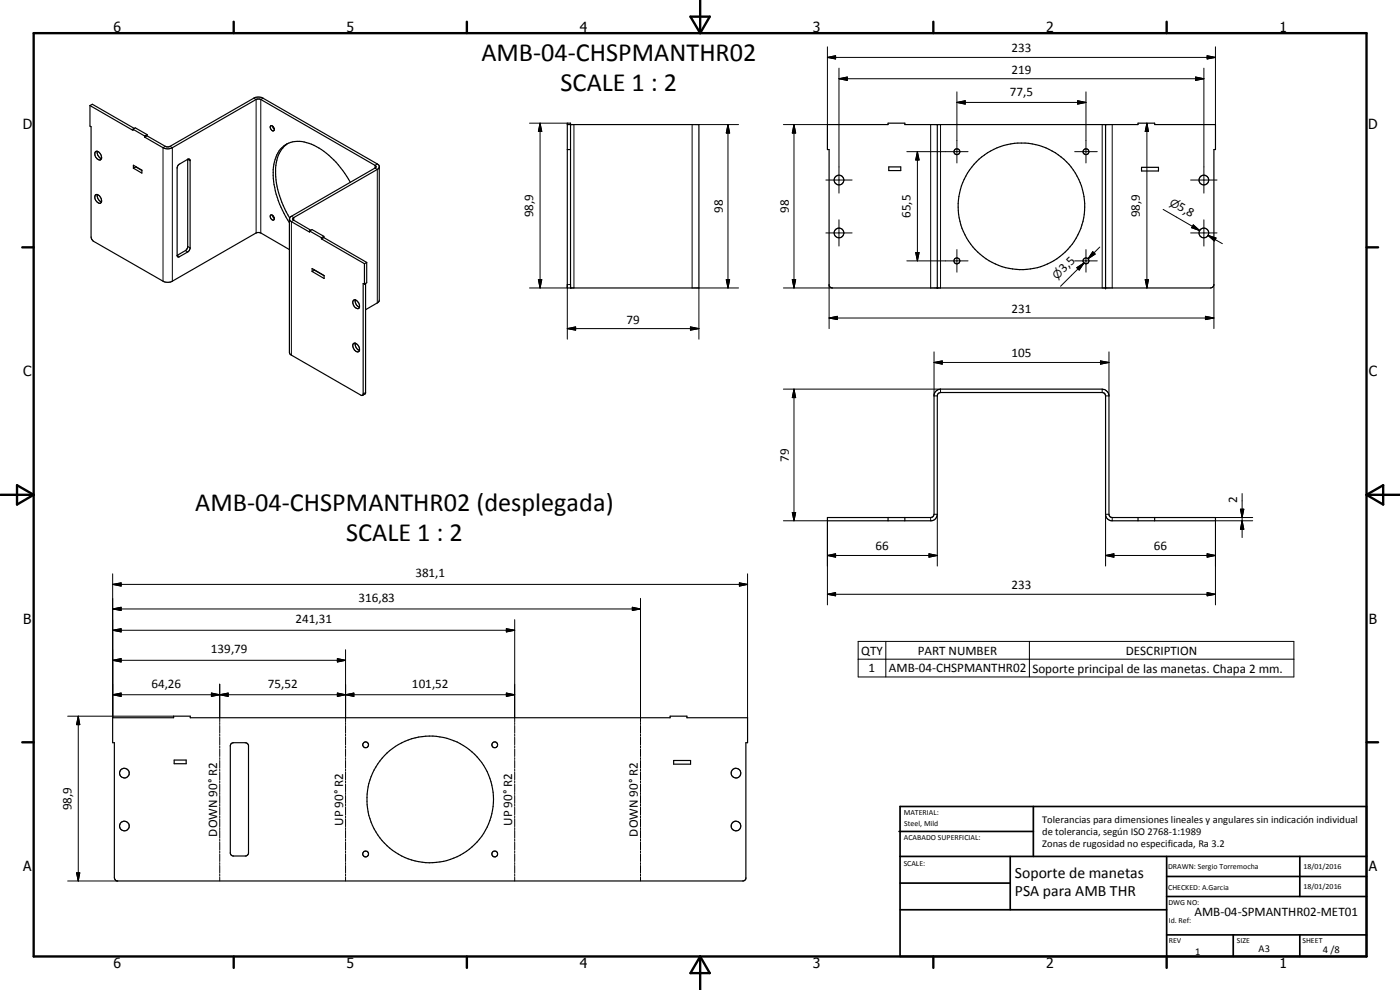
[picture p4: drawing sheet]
<svg xmlns="http://www.w3.org/2000/svg" width="420mm" height="297mm" viewBox="0 0 420 297" stroke-linecap="round" stroke-linejoin="round" font-family="sans-serif">
<g fill="none" stroke="#000" stroke-width=".35">
<path d="M27 31.7v6.1l.3 .2v33.1l.2 .7 .6 .6 20.8 12 1.3 .3 1.5-.3 25.5-14.6 1.1 .1 8.6 5M27 31.7l.7-.4 12.6 7.2M27 31.7l12.9 7.4v-.3M39.9 38.8l.7-.4 3.5 2M39.9 38.8l3.5 2M81.3 37.7a.92 .92 0 0 1 .9 .5 .92 .92 0 0 1-.2 1.1 1.11 1.11 0 0 1-.7-1.6zM81.8 37.8l.5 .9M170.3 37.4h39.5v49h-39.5v-49.4h.9v49.4M248.3 37.4h18.2v-.4h5.1v.4h69.9v-.4h5v.4h18.3v7.5h-.5l-.1 41-.3 .3-.6 .2h-113.5l-.6-.2-.4-.6v-40.7h-.5zM281.3 37.4v49M331.8 37.4v49M28.6 58.5a1.1 1.1 0 0 1 1.6 .8 1 1 0 0 1-.2 1.7 1.85 1.85 0 0 1-1.4-2.5z"/>
<path d="M28.6 45.6a1.19 1.19 0 0 1 1.7 1l.2 .8-.4 .6a1.75 1.75 0 0 1-1.5-2.4zM29.2 45.4a1.98 1.98 0 0 0 1.2 2.2M29.2 58.4a2.14 2.14 0 0 0 1.2 2.2M40 49.6l2.6 1.5v.8l-2.6-1.4zM40.8 50v.1M40.8 50.1l1.8 1M40.8 50.1l-.8 .4M43.4 41.1l5.5 3.2a3 3 0 0 0 2.8 0l25.2-14.5 1-.1 34.9 20.1v.4l-.2 .2-25.4 14.6-.3 .4M43.4 40.8v.3M44.1 40.8l5.5 3.1 1.1 .2 25.4-14.6 1.6-.4 1.2 .4 34.6 19.9 .3 .5v40.4l-.4 .5-3.7 2.1M44.1 40.4v.4M44.1 40.4l-.7 .4"/>
<path d="M44.1 40.8l-.7 .3M53.5 49.5l2.8-1.7h.5l.3 .2v26.5l-.8 1.1-2.8 1.5-.3-.3v-26.6zM56.3 47.8v26.4l-.5 .9-2.6 1.5M86.3 43.1a9.8 9.8 0 0 0-3.6 9.1 27.4 27.4 0 0 0 4.2 13.2M105.1 54.7a23.7 23.7 0 0 0-13.1-11.9 7.3 7.3 0 0 0-9.8 6.5 25.9 25.9 0 0 0 4.7 17.5M113.8 50.1l-.6 .7-25.3 14.7v.4l.3 .2 5.1 3M170.3 44.9h.9M266.7 50.1h3.6v1.1h-3.6zM342.6 50.2h5.1v1.1h-5.1zM81.2 64.6a.92 .92 0 0 1 .9 .4 .92 .92 0 0 1 0 1 1.06 1.06 0 0 1-.9-1.4zM81.8 64.6l.5 .9M86.9 65.8l.5 .7 5.5 3.1v-.3"/>
<path d="M86.9 65.4v40.7l21.6 12.6 .4-.1 .1-.2v-33.4l.4 .3M92.9 69.3l.7-.4 3.6 2M92.9 69.3l3.6 2M96.5 71.7l12.9 7.4M96.5 71.3v.4M97.2 71.3l12.9 7.4M97.2 70.9v.4M97.2 70.9l-.7 .4M97.2 71.3l-.7 .4M109.4 79.1v6.2M110.1 78.7v6.1l-.7 .5M110.1 78.7l-.7 .4"/>
<path d="M93.7 80.6l3.6 2.1v.9l-3.6-2.2zM94.4 81v.1M94.4 81.1l2.9 1.6M94.4 81.1l-.7 .3M106.2 90a1.65 1.65 0 0 1 1.4 2.6 1.7 1.7 0 0 1-1.4-2.6zM106.6 90a2.1 2.1 0 0 0 1.3 2.2M109.7 85v32.9l-.9 .7M106 103.1a1.6 1.6 0 0 1 1.8 2.2 .93 .93 0 0 1-1.6-.5l-.3-1zM106.6 103a2.09 2.09 0 0 0 1.3 2.2M280.7 117.5l.9-.6 .7-.1h48.5a2.09 2.09 0 0 1 2 2v35.7a.95 .95 0 0 0 1 .8h31v1h-31.4l-1.1-.7-.5-1v-35.8l-.2-.6-.8-.4-49 .1-.3 .3-.2 .6v35.5l-.5 1.3-1.2 .7h-31.3v-1h31a1 1 0 0 0 1-1v-35.9zM266.5 155.3v1M271.6 155.3v1"/>
<path d="M341.5 155.3v1M346.5 155.3v1M33.8 215.3h18.3v-.4h5v.4h144v-.4h5.1v.4h18.2v7.5h-.6v41l-.7 .5h-188l-.4-.1-.4-.8v-40.6h-.5zM52.3 228h3.6v1.2h-3.6zM69.3 223.2l.8-.4h3.5l.6 .3 .4 .5v32.5l-.8 .7h-3.9l-.8-.7v-32.5zM202.2 228.2h5.1v1.1h-5.1z"/>
<circle cx="251.8" cy="54" r="1.45"/>
<circle cx="287.2" cy="45.5" r=".88"/>
<circle cx="325.9" cy="45.5" r=".86"/>
<circle cx="361.3" cy="54" r="1.45"/>
<circle cx="251.8" cy="69.9" r="1.45"/>
<circle cx="287.2" cy="78.3" r=".89"/>
<circle cx="306.5" cy="61.9" r="19"/>
<circle cx="325.9" cy="78.3" r=".89"/>
<circle cx="361.3" cy="69.9" r="1.47"/>
<circle cx="37.3" cy="231.9" r="1.46"/>
<circle cx="109.7" cy="223.5" r=".88"/>
<circle cx="129.1" cy="239.9" r="19"/>
<circle cx="148.5" cy="223.5" r=".88"/>
<circle cx="220.9" cy="232" r="1.45"/>
<circle cx="37.3" cy="247.8" r="1.45"/>
<circle cx="109.7" cy="256.2" r=".88"/>
<circle cx="148.5" cy="256.2" r=".87"/>
<circle cx="220.9" cy="247.8" r="1.45"/>
</g>
<g fill="none" stroke="#000" stroke-width=".3">
<path d="M248.3 17.2l2.5-.5v1zM248.3 14.1v23.3h-13.2M248.3 17.2h116.5M362.3 16.7l2.5 .5-2.5 .5zM364.8 14.1v23.3M76.1 29.5l.8 .3v40.1M78.9 29.5l-.6 .3v40.1M158.9 37h11.4M162.1 37l.5 2.5h-1zM162.1 37v49.4M172.2 37.4v49M207.7 37.4v49"/>
<path d="M209.8 37.4h11.8M218.5 37.4l.5 2.5h-1zM218.5 37.4v49M238.3 37.4l.5 2.5h-1zM238.3 37.4v49M251.8 23.6l2.5-.5v1zM251.8 20.4v37.6M251.8 23.6h109.5M279.3 37.4v49M282.3 37.4v49M287.2 30.7l2.5-.5v1zM287.2 27.6v21.3"/>
<path d="M287.2 30.7h38.7M323.4 30.2l2.5 .5-2.5 .5zM325.9 27.6v21.3M330.8 37.4v49M333.8 37.4v49M344.2 37l.5 2.5h-1zM344.2 37v49.4M358.8 23.1l2.5 .5-2.5 .5zM361.3 20.4v37.6M49.6 43.9l-.7 .4v40.1M51 43.9l.7 .4v40.1M56.3 47.8l.8 .4"/>
<path d="M113.2 49.2l-.6 .4v.8l.6 .4v40.1M247.9 54h7.8M272.1 45.5h18.4M275.3 45.5l.5 2.5h-1zM275.3 45.5v32.8M322.5 45.5h6.8M357.3 54h7.9M53.2 76.6l.7 .4M55.7 75.2l.6 .4M56.3 74l.8 .4M87.4 64.9l.8 .4v.8l-.8 .4v40.1M247.9 69.9h7.8"/>
<path d="M251.8 66v7.8M272.1 78.3h18.4M274.8 75.8h1l-.5 2.5zM287.2 74.9v6.8M322.5 78.3h6.8M325.3 78.9l-1.8 1.7M325.3 78.9l-7 7M325.9 74.9v6.8M327.9 75.5l.8 .7-2.2 1.4zM330.1 74.1l-3.6 3.5M349.1 62.8l10.9 6.4M357.3 69.9h7.9"/>
<path d="M357.9 67.9l2.1 1.3M358.1 67.5l1.9 1.7-2.4-.9zM361.3 66v7.8M362.5 70.6l2.4 .8-.5 .9zM362.5 70.6l4.3 2.5M158.9 86.4h11.4M161.6 83.9h1l-.5 2.5zM170.3 98.6l2.5-.5v1zM170.3 98.6h39.5M171.2 85.4h-.9v16.4M207.2 98.1l2.6 .5-2.6 .5zM218 83.9h1l-.5 2.5z"/>
<path d="M221.6 86.4h-11.8v15.4M235.1 86.4h14.7M237.8 83.9h1l-.5 2.5zM248.8 95.4l2.5-.5v1zM248.8 95.4h115.5M248.8 85.4v13.2M323.2 80.3l2.1-1.4-1.4 2.1zM343.7 83.9h1l-.5 2.5zM361.8 94.9l2.5 .5-2.5 .5zM364.3 85.4v13.2M109.7 117.8l-.7 .4M235.1 116.8h47.2v1"/>
<path d="M238.3 116.8l.5 2.5h-1zM238.3 116.8v39.5M280.3 108.8l2.5-.5v1zM280.3 105.6v13.2h1M280.3 108.8h52.5M330.3 108.3l2.5 .5-2.5 .5zM330.8 116.8v1M332.8 105.6v13.2h-1M235.1 156.3h13.2v25.2M237.8 153.8h1l-.5 2.5zM279.3 155.3v1M280.3 154.3h1v15.5"/>
<path d="M332.8 154.3h-1v15.5M333.8 155.3v1M364.8 155.3h11.2M372.3 152.8h1l-.5 2.5zM372.8 156.3l.5 2.5h-1zM372.8 148.1v13.2M376 156.3h-11.2v25.2M33.8 175.3l2.6-.4v1zM33.8 172.2v43.1M33.8 175.3h190.6M192.2 179.5v37M221.9 174.9l2.5 .4-2.5 .6z"/>
<path d="M224.4 172.2v43.1M248.3 166.7l2.5-.5v1zM248.3 178.3l2.5-.5v1zM248.3 166.7h33M248.3 178.3h116.5M278.8 166.2l2.5 .5-2.5 .5zM331.8 166.7l2.5-.5v1zM331.8 166.7h33M362.3 166.2l2.5 .5-2.5 .5zM362.3 177.8l2.5 .5-2.5 .5zM33.8 198.1l2.6-.5v1zM33.8 189.1l2.6-.5v1z"/>
<path d="M33.8 182.7l2.6-.5v1zM33.8 198.1h69.9M33.8 189.1h120.7M33.8 182.7h158.4M101.2 197.6l2.5 .5-2.5 .5zM103.7 194.9v21.6M152 188.6l2.5 .5-2.5 .5zM154.5 185.9v30.6M189.8 182.2l2.4 .5-2.4 .5zM257.5 192.4h130.8v10.7h-130.8zM257.5 197.8h130.8M265.8 192.4v10.7"/>
<path d="M308.9 192.4v10.7M20.3 214.9h31.8M23.5 214.9l.4 2.5h-.9zM23.5 214.9v49.4M33.8 208.4l2.6-.5v1.1zM33.8 208.4h120.7M63.4 207.9l2.5 .5-2.5 .6zM65.9 208.4l2.6-.5v1.1zM65.9 205.3v11.2M65.9 216.8v.6M65.9 217.7v2.3M101.2 207.9l2.5 .5-2.5 .6z"/>
<path d="M103.7 208.4l2.5-.5v1.1zM103.7 216.8v.6M103.7 217.7v2.3M152 207.9l2.5 .5-2.5 .6zM154.5 216.8v.6M154.5 217.7v2.3M192.2 216.8v.6M192.2 217.7v2.3M65.9 220.3v.6M65.9 221.2v2.3M65.9 223.8v.6M65.9 224.7v2.3"/>
<path d="M65.9 227.3v.6M65.9 228.2v2.3M65.9 230.8v.6M65.9 231.7v2.3M65.9 234.3v.6M65.9 235.2v2.3M65.9 237.8v.6M65.9 238.7v2.3M103.7 220.3v.6M103.7 221.2v2.3M103.7 223.8v.6M103.7 224.7v2.3"/>
<path d="M103.7 227.3v.6M103.7 228.2v2.3M103.7 230.8v.6M103.7 231.7v2.3M103.7 234.3v.6M103.7 235.2v2.3M103.7 237.8v.6M103.7 238.7v2.3M154.5 220.3v.6M154.5 221.2v2.3M154.5 223.8v.6M154.5 224.7v2.3"/>
<path d="M154.5 227.3v.6M154.5 228.2v2.3M154.5 230.8v.6M154.5 231.7v2.3M154.5 234.3v.6M154.5 235.2v2.3M154.5 237.8v.6M154.5 238.7v2.3M192.2 220.3v.6M192.2 221.2v2.3M192.2 223.8v.6M192.2 224.7v2.3"/>
<path d="M192.2 227.3v.6M192.2 228.2v2.3M192.2 230.8v.6M192.2 231.7v2.3M192.2 234.3v.6M192.2 235.2v2.3M192.2 237.8v.6M192.2 238.7v2.3M65.9 241.3v.6M65.9 242.2v2.3M65.9 244.8v.6M65.9 245.7v2.3"/>
<path d="M65.9 248.3v.6M65.9 249.2v2.3M65.9 251.8v.6M65.9 252.7v2.3M65.9 255.3v.6M65.9 256.2v2.3M65.9 258.8v.6M65.9 259.7v2.3M103.7 241.3v.6M103.7 242.2v2.3M103.7 244.8v.6M103.7 245.7v2.3"/>
<path d="M103.7 248.3v.6M103.7 249.2v2.3M103.7 251.8v.6M103.7 252.7v2.3M103.7 255.3v.6M103.7 256.2v2.3M103.7 258.8v.6M103.7 259.7v2.3M154.5 241.3v.6M154.5 242.2v2.3M154.5 244.8v.6M154.5 245.7v2.3"/>
<path d="M154.5 248.3v.6M154.5 249.2v2.3M154.5 251.8v.6M154.5 252.7v2.3M154.5 255.3v.6M154.5 256.2v2.3M154.5 258.8v.6M154.5 259.7v2.3M192.2 241.3v.6M192.2 242.2v2.3M192.2 244.8v.6M192.2 245.7v2.3"/>
<path d="M192.2 248.3v.6M192.2 249.2v2.3M192.2 251.8v.6M192.2 252.7v2.3M192.2 255.3v.6M192.2 256.2v2.3M192.2 258.8v.6M192.2 259.7v2.3M20.3 264.3h15M23 261.9h.9l-.4 2.4zM65.9 262.3v.6M65.9 263.2v1.1"/>
<path d="M103.7 262.3v.6M103.7 263.2v1.1M154.5 262.3v.6M154.5 263.2v1.1M192.2 262.3v.6M192.2 263.2v1.1"/>
</g>
<g fill="#000">
<circle cx="331.8" cy="37.4" r=".18"/>
<circle cx="56.3" cy="47.8" r=".18"/>
<circle cx="331.8" cy="86.4" r=".18"/>
</g>
<g fill="none" stroke="#000" stroke-width=".71">
<path d="M10.1 9.9h400v277.1h-400zM70.1 6.5v3.4M140.1 6.5v3.4M207.2 5h5.8l-2.9 4.9zM210.1 0v9.9M280.1 6.5v3.4M350.1 6.5v3.4M6.7 74.2h3.4M410.1 74.2h3.5M.1 148.5h10M5.1 145.6l5 2.9-5 2.9zM410.1 148.5h10"/>
<path d="M410.1 148.5l5-2.9v5.8zM6.7 222.7h3.4M410.1 222.7h3.5M70.1 287v3.4M140.1 287v3.4M210.1 287v10M210.1 287l2.9 5h-5.8zM280.1 287v3.4M350.1 287v3.4"/>
</g>
<g fill="none" stroke="#000" stroke-width=".51">
<path d="M269.8 249.5h40.3M270.1 242h140v45h-140zM270.1 257h140M303.2 257v16M310.1 242v15M350.1 257v30M390.1 257v12M270.1 265h33.1M270.1 273h80M350.1 269h60M350.1 263h60M350.1 280.5h60"/>
<path d="M370.1 280.5v6.5M390.1 280.5v6.5"/>
</g>
<g fill="#000">
<path d="M248.3 17.2l2.5-.5v1zM362.3 16.7l2.5 .5-2.5 .5zM162.1 37l.5 2.5h-1zM218.5 37.4l.5 2.5h-1zM238.3 37.4l.5 2.5h-1zM251.8 23.6l2.5-.5v1zM287.2 30.7l2.5-.5v1zM323.4 30.2l2.5 .5-2.5 .5zM344.2 37l.5 2.5h-1zM358.8 23.1l2.5 .5-2.5 .5zM275.3 45.5l.5 2.5h-1zM274.8 75.8h1l-.5 2.5z"/>
<path d="M327.9 75.5l.8 .7-2.2 1.4zM358.1 67.5l1.9 1.7-2.4-.9zM362.5 70.6l2.4 .8-.5 .9zM161.6 83.9h1l-.5 2.5zM170.3 98.6l2.5-.5v1zM207.2 98.1l2.6 .5-2.6 .5zM218 83.9h1l-.5 2.5zM237.8 83.9h1l-.5 2.5zM248.8 95.4l2.5-.5v1zM323.2 80.3l2.1-1.4-1.4 2.1zM343.7 83.9h1l-.5 2.5zM361.8 94.9l2.5 .5-2.5 .5z"/>
<path d="M238.3 116.8l.5 2.5h-1zM280.3 108.8l2.5-.5v1zM330.3 108.3l2.5 .5-2.5 .5zM237.8 153.8h1l-.5 2.5zM372.3 152.8h1l-.5 2.5zM372.8 156.3l.5 2.5h-1zM33.8 175.3l2.6-.4v1zM221.9 174.9l2.5 .4-2.5 .6zM248.3 166.7l2.5-.5v1zM248.3 178.3l2.5-.5v1zM278.8 166.2l2.5 .5-2.5 .5zM331.8 166.7l2.5-.5v1z"/>
<path d="M362.3 166.2l2.5 .5-2.5 .5zM362.3 177.8l2.5 .5-2.5 .5zM33.8 198.1l2.6-.5v1zM33.8 189.1l2.6-.5v1zM33.8 182.7l2.6-.5v1zM101.2 197.6l2.5 .5-2.5 .5zM152 188.6l2.5 .5-2.5 .5zM189.8 182.2l2.4 .5-2.4 .5zM23.5 214.9l.4 2.5h-.9zM33.8 208.4l2.6-.5v1.1zM63.4 207.9l2.5 .5-2.5 .6zM65.9 208.4l2.6-.5v1.1z"/>
<path d="M101.2 207.9l2.5 .5-2.5 .6zM103.7 208.4l2.5-.5v1.1zM152 207.9l2.5 .5-2.5 .6zM23 261.9h.9l-.4 2.4z"/>
</g>
<g font-size="7.9">
<text x="144.5" y="18.2">AMB-04-CHSPMANTHR02</text>
<text x="168.3" y="27.2">SCALE 1 : 2</text>
<text x="58.6" y="153.4">AMB-04-CHSPMANTHR02 (desplegada)</text>
<text x="103.9" y="162.4">SCALE 1 : 2</text>
</g>
<g font-size="4.7">
<text x="304.6" y="263.5">Soporte de manetas</text>
<text x="304.6" y="268.9">PSA para AMB THR</text>
</g>
<g font-size="4.2">
<text x="34" y="9.6">6</text>
<text x="104" y="9.6">5</text>
<text x="174" y="9.6">4</text>
<text x="244" y="9.6">3</text>
<text x="314" y="9.6">2</text>
<text x="384" y="9.6">1</text>
<text x="6.8" y="38.7">D</text>
<text x="410.6" y="38.7">D</text>
<text x="7" y="112.9">C</text>
<text x="410.8" y="112.9">C</text>
<text x="7" y="187.1">B</text>
<text x="410.8" y="187.1">B</text>
<text x="7" y="261.4">A</text>
<text x="410.8" y="261.4">A</text>
<text x="34" y="290.4">6</text>
<text x="104" y="290.4">5</text>
<text x="174" y="290.4">4</text>
<text x="244" y="290.4">3</text>
<text x="314" y="290.4">2</text>
<text x="384" y="290.4">1</text>
</g>
<g font-size="3.9">
<text x="303.6" y="15.7">233</text>
<text x="303.6" y="22.1">219</text>
<text x="303.1" y="28.7">77,5</text>
<text x="160" y="65.2" transform="rotate(-90 160 65.2)">98,9</text>
<text x="216.9" y="63.9" transform="rotate(-90 216.9 63.9)">98</text>
<text x="236.7" y="63.9" transform="rotate(-90 236.7 63.9)">98</text>
<text x="273.2" y="65.4" transform="rotate(-90 273.2 65.4)">65,5</text>
<text x="342.1" y="65.2" transform="rotate(-90 342.1 65.2)">98,9</text>
<text x="353.2" y="62.8" transform="rotate(30 353.2 62.8)">5,8</text>
<text x="319.3" y="81.9" transform="rotate(-45 319.3 81.9)">3,5</text>
<text x="303.6" y="93.9">231</text>
<text x="188" y="97.1">79</text>
<text x="303.6" y="107.2">105</text>
<text x="236.7" y="138.6" transform="rotate(-90 236.7 138.6)">79</text>
<text x="371.3" y="150.8" transform="rotate(-90 371.3 150.8)">2</text>
<text x="262.8" y="165.1">66</text>
<text x="346.3" y="165.1">66</text>
<text x="124.7" y="173.3">381,1</text>
<text x="303.6" y="176.7">233</text>
<text x="107.6" y="180.6">316,83</text>
<text x="88.7" y="187.1">241,31</text>
<text x="63.3" y="196">139,79</text>
<text x="258.4" y="196.4">QTY</text>
<text x="275.4" y="196.4">PART NUMBER</text>
<text x="337.9" y="196.4">DESCRIPTION</text>
<text x="260.7" y="201.7">1</text>
<text x="266.7" y="201.7">AMB-04-CHSPMANTHR02</text>
<text x="309.8" y="201.8">Soporte principal de las manetas. Chapa 2 mm.</text>
<text x="45.5" y="206.4">64,26</text>
<text x="80.4" y="206.4">75,52</text>
<text x="123.6" y="206.4">101,52</text>
<text x="21.4" y="243.1" transform="rotate(-90 21.4 243.1)">98,9</text>
<text x="65.2" y="251" transform="rotate(-90 65.2 251)">DOWN 90° R2</text>
<text x="102.9" y="247.8" transform="rotate(-90 102.9 247.8)">UP 90° R2</text>
<text x="153.7" y="247.8" transform="rotate(-90 153.7 247.8)">UP 90° R2</text>
<text x="191.5" y="251" transform="rotate(-90 191.5 251)">DOWN 90° R2</text>
<text x="358.5" y="275">AMB-04-SPMANTHR02-MET01</text>
</g>
<g font-size="3.3">
<text x="350.8" y="61.4" transform="rotate(30 350.8 61.4)">n</text>
<text x="317.3" y="83.9" transform="rotate(-45 317.3 83.9)">n</text>
</g>
<g font-size="3.1">
<text x="312.7" y="246.8">Tolerancias para dimensiones lineales y angulares sin indicación individual</text>
<text x="312.7" y="250.4">de tolerancia, según ISO 2768-1:1989</text>
<text x="312.7" y="254">Zonas de rugosidad no especificada, Ra 3.2</text>
<text x="358.7" y="286.5">1</text>
<text x="377.7" y="285.6">A3</text>
<text x="397" y="285.9">4 /8</text>
</g>
<g font-size="2.4">
<text x="271.2" y="244.4">MATERIAL:</text>
<text x="271.3" y="252">ACABADO SUPERFICIAL:</text>
<text x="271.4" y="247.9">Steel, Mild</text>
<text x="271.2" y="259.7">SCALE:</text>
<text x="350.6" y="260.8">DRAWN: Sergio Torremocha</text>
<text x="391.2" y="260.6">18/01/2016</text>
<text x="350.6" y="267">CHECKED: A.Garcia</text>
<text x="391.2" y="266.7">18/01/2016</text>
<text x="350.6" y="271.4">DWG NO:</text>
<text x="350.8" y="276.9">Id. Ref:</text>
<text x="350.8" y="282.8">REV</text>
<text x="371.2" y="282.9">SIZE</text>
<text x="390.9" y="282.9">SHEET</text>
</g>
</svg>
